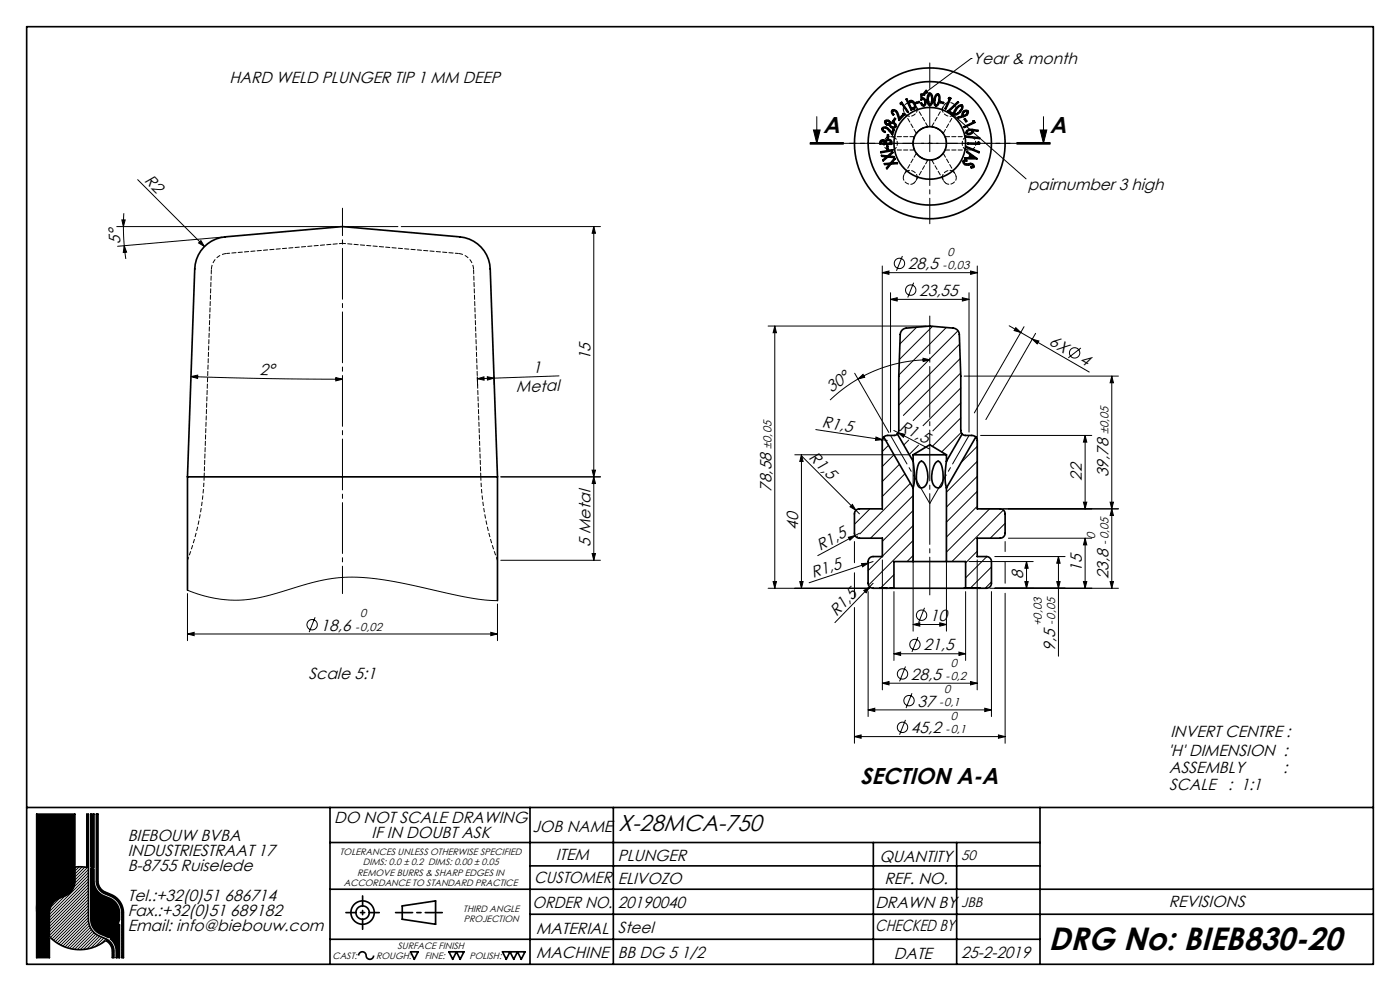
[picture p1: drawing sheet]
<svg xmlns="http://www.w3.org/2000/svg" width="420mm" height="297mm" viewBox="0 0 420 297" stroke-linecap="round" stroke-linejoin="round" font-family="sans-serif">
<g fill="none" stroke="#000" stroke-width=".3">
<path d="M291.3 17.5l-14.8 11.1M291.3 17.5h.1M244 39h2l-1 4zM245 35v8M277.8 27l.6 .8-1.9 .8zM284.5 33.1l23.3 20.5M284.5 33.1l1.9 1-.7 .7zM312 39h2l-1 4zM313 35v8M41.3 53.8l20 20.1M243 43h10M243 43.2h10"/>
<path d="M243 42.7h10M276.4 43h5M278.9 40.5v5M305 42.7h10zM305 43h10M305 43.2h10M35 67.9h66.7M36.6 65.9h1l-.6 2zM37 67.9l.3 5.7M37.1 63.9l-.1 4M37.3 73.6l.7 2-1 .1zM37.3 73.6l.4 4"/>
<path d="M60.3 72.1l1 1.8-1.7-1.1zM66.5 71.1l-31.2 2.7M102.7 67.9h16.7M120.4 67.9h59.7M178.1 67.9l.5 2h-1zM178.1 67.9v100M264.7 79.7v71.8M270.7 76.7l-1.8 4.5M293.2 79.7v71.8M230.4 97.7h47.5M232.4 97.7l.5 2h-1zM232.4 97.7v78.6"/>
<path d="M264.7 81.7l2-.5v1zM264.7 81.7h28.5M267.2 89.7l2-.5v1zM267.2 87.7v41.8M267.2 89.7h23.5M274.1 84.7l-1.8 4.5M275 98.1l-5 5M279.8 97.8l-10 9.9M283.9 98.2l-14.3 14.2M287.4 99.1l-17.8 17.8M288.7 89.2l2 .5-2 .5zM290.7 87.7v41.8"/>
<path d="M291.2 81.2l2 .5-2 .5zM302.8 97.6l24 13.9M304.7 98.2l1.5 1.4-2-.5zM307.2 97.9l-14.9 25.8M310.7 99.9l-14.9 25.8M57.3 112.9l2-.5v1zM57.3 112.9l22.7 .6 22.7 .2M100.7 113.2l2 .5-2 .5zM143.2 112.9l.1 2.6M143.2 113.5l2-.6v1zM146.2 112.9l2 .4-2 .6zM148.2 112.8l.1 2.5"/>
<path d="M148.2 113.3l-5 .2M167.7 112.7l-19.5 .6M256.4 111.9l10.3 17.7M257.4 113.6l1.5-1.4 .5 .9zM257.4 113.6l-4.8 3.2-3.6 3.1M276.9 107.4l2 .4-2 .6zM278.9 107.8a43.1 43.1 0 0 0-21.5 5.8M287.9 103.1l-18.3 18.3M288.1 107.5l-17.1 17M288.2 111.8l-14.2 14.2M288.2 116.3l-11.3 11.3M289.2 112.7h46.3"/>
<path d="M309.7 101.6l2 .6-.5 .9zM324.3 104.3l-3.8 2.9M333.5 112.7v63.6M333.5 112.7l.5 2h-1zM238.4 136.3h34.5M240.4 136.3l.5 2h-1zM240.4 136.3v40M240.6 136.8l17.2 17.2M244.7 128.7l20 3.1M262.8 131l1.9 .8-2.1 .2zM264.7 131.8l1.5 .2M266.6 133.4l-1.9 1.9"/>
<path d="M268.1 129l10.7 5.6M268.2 136.3l-3.5 3.5M269.5 129.7l2 .5-.5 .9zM269.8 139.1l-5.1 5.2M272.6 131.9l-1.5 1.5M273.9 137.3v51.9M275.6 133.4l-2.8 2.8M288.2 120.7l-8.3 8.4M288.2 125.2l-8.5 8.6M288.4 129.6l-5.9 5.8M293.2 133.8l-4.9 4.8M293.2 138.2l-9.3 9.3"/>
<path d="M294.2 130.5h33.3M325.5 130.5v22M325.5 130.5l.5 2h-1zM150.2 142.9h29.9M177.6 140.9h1l-.5 2zM178.1 142.9l.5 2h-1zM255 151.9l.7-.7 1.1 1.7zM257.8 159.8l-12.5 6.7M261 152.5l-4.7 4.6M271.5 142l-6.8 6.8M273.1 144.8l-15.2 15.2M273.9 157.5l-9.2 9.2"/>
<path d="M273.9 148.5l-12.7 12.8M273.9 153l-9.2 9.2M283.9 156.1v33.1M293.2 142.7l-9.3 9.3M293.2 147.2l-9.3 9.3M293.2 151.7l-9.3 9.3M294.2 152.5h41.3M296.9 152.5l-13 13M301 152.9l-15.4 15.4M301.5 156.8l-4.4 4.5M325 150.5h1l-.5 2zM333 150.5h1l-.5 2z"/>
<path d="M333.5 152.5l.5 2h-1zM56.2 176.9l4.3 1.5 4.2 .9 4.1 .5h4.3l3.3-.4 3.6-.8 12.1-3.6 5-1.2 5-.7 5.1-.1 5.3 .4 5.8 .9 23.5 5 4 .5 3.4 .2M56.2 177.9v14.1M150.2 167.9h29.9M177.6 165.9h1l-.5 2zM230.4 176.3h30.5M231.9 174.3h1l-.5 2zM239.9 174.3h1l-.5 2zM254.5 161l2-.5-1.5 1.4zM256.3 162.3v6.4M256.3 171.7v7.4M257.3 160.6l-.1 .2"/>
<path d="M258.5 168.9l2-.1-1.7 1.1zM259.1 177l1.8-1.1-1 1.8zM260.4 177.3v37.5M260.5 168.8l-17.8 5.9M261.9 174.8l-11.4 11.8M261.9 168.3l-1.4 .5M264.6 166.8l-4.2 4.2M264.7 167.8v39M268.2 177.3v20.6M268.2 172.2l-4 4M273.9 162l-13.1 13.1M273.9 166.5l-1.8 1.8"/>
<path d="M289.7 177.3v20.6M290.7 168.3h19.3M293.2 165.2l-3.5 3.5M293.2 167.8v39M296.1 166.8l-6.4 6.4M296.9 176.3h38.6M297.4 169.9l-6.2 6.3M297.4 174.4l-1.9 1.9M297.4 177.3v37.5M298.4 166.8h21.1M301.5 162.3v3M301.5 168.3v6.5"/>
<path d="M301.5 177.8v45M302.5 161.3h25M307.5 174.3h1l-.5 2zM308 168.3l.5 2h-1zM308 168.3v8M317 174.3h1l-.5 2zM317.5 166.8v29.9M317.5 166.8l.5 2h-1zM325 174.3h1l-.5 2zM325.5 161.3v15M325.5 161.3l.5 2h-1zM333 174.3h1l-.5 2z"/>
<path d="M56.2 190l2-.5v1zM56.2 190h93M94.5 185l-1.7 4.4M147.2 189.5l2 .5-2 .5zM149.2 181v11M256.3 182.1v40.7M268.2 195.9l2-.5v1zM268.2 195.9h21.5M271.6 199.8l-1.7 4.4M273.9 187.2l2-.5v1zM273.9 187.2h10M275.4 190.9l-1.8 4.5"/>
<path d="M277.4 182.2l-1.8 4.4M281.9 186.7l2 .5-2 .5zM287.7 195.4l2 .5-2 .5zM260.4 212.8l2-.5v1zM260.4 212.8h37M264.7 204.8l2-.5v1zM264.7 204.8h28.5M271.6 215.8l-1.7 4.4M273.6 207.8l-1.8 4.4M291.2 204.3l2 .5-2 .5zM295.4 212.3l2 .5-2 .5zM256.3 220.8l2-.5v1z"/>
<path d="M256.3 220.8h45.2M299.5 220.3l2 .5-2 .5zM22.5 259.9v4.2a4.8 4.8 0 0 1-3 4.4l-1.7 .7a4.8 4.8 0 0 0-3 4.4v7.1M22.8 259.8l-.3 .4M23.8 259.8l-1.3 1.3M24.6 259.8l-2.1 2.2M25.5 259.9l-3 3M26.1 244h.1M26.5 247.1l-.4 .5M26.5 248l-.4 .5M26.5 248.9l-.4 .5M26.5 249.8l-.4 .5"/>
<path d="M26.5 250.7l-.4 .5M26.5 251.6l-.4 .5M26.5 252.5l-.4 .5M26.5 253.4l-.4 .5M26.5 254.3l-.4 .5M26.5 255.2l-.4 .5M26.5 256.1l-.4 .5M26.5 257l-.4 .5M26.5 257.9l-.4 .5M26.5 258.8l-.4 .5M26.5 259.7l-4 4.1M26.5 244.4l-.4 .5"/>
<path d="M26.5 245.3l-.4 .5M26.5 246.2l-.4 .5M29.4 244.3l-.5 .4M29.4 245.2l-.5 .4M29.4 246.1l-.5 .4M29.4 247l-.5 .4M29.4 247.8l-.5 .5M29.4 248.7l-.5 .5M29.4 249.6l-.5 .5M29.4 250.5l-.5 .5M29.4 251.4l-.5 .5M29.4 252.3l-.5 .5"/>
<path d="M29.4 253.2l-.5 .5M29.4 254.1l-.5 .5M29.4 255l-.5 .5M29.4 255.9l-.5 .5M29.4 256.8l-.5 .5M29.4 257.7l-.5 .5M29.4 258.6l-.5 .5M29.4 259.5l-.5 .5M18 269.1l-2.9 2.9M19.6 268.5l-4.8 4.7M26.5 260.6l-4.1 4.1M26.5 261.5l-4.4 4.4"/>
<path d="M26.5 263.3l-11.7 11.7M26.5 264.2l-11.7 11.7M26.5 265.1l-11.7 11.7M26.5 266l-11.7 11.7M26.5 266.9l-11.7 11.7M26.5 267.8l-11.7 11.7M26.5 268.7l-11.7 11.7M26.5 269.6l-11.4 11.4M26.5 270.5l-10.9 10.9M26.5 271.4l-10.4 10.4M26.5 272.3l-9.9 9.9M26.5 273.2l-9.4 9.4"/>
<path d="M26.5 274.1l-8.8 8.8M26.5 275l-8.3 8.2M26.5 262.4l-11.7 11.7M26.5 275.9l-7.7 7.6M26.6 276.6l-7.1 7.2M26.8 277.3l-6.6 6.7M27.1 278l-6.2 6.2M27.4 278.6l-5.8 5.8M27.8 279.1l-5.4 5.4M28.2 279.5l-5 5.1M28.7 279.9l-4.6 4.7M29.4 260.4l-.5 .5"/>
<path d="M29.4 261.3l-.5 .5M29.4 262.2l-.5 .5M29.4 263.1l-.5 .5M29.4 264l-.5 .5M29.5 264.8l-.4 .4M29.7 265.5l-.4 .4M30 266.1l-.3 .3M30.4 266.6l-.3 .3M30.9 267l-.3 .3M31.5 267.3l-.4 .4M32.1 267.6l-.4 .4M32.7 267.9l-.3 .3"/>
<path d="M33.4 268.1l-.4 .4M34 268.4l-.4 .4M34.5 268.8l-.3 .3M35 269.2l-.3 .3M35.5 269.6l-.4 .3M35.9 270.1l-.4 .3M36.2 270.6l-.3 .4M36.5 271.2l-.3 .4M36.8 271.9l-.4 .4M37 272.6l-.5 .4M37 273.4l-.4 .5M37 274.3l-.4 .5"/>
<path d="M37 275.2l-.4 .5M37 276.1l-.4 .5M37 277l-.4 .5M37 277.9l-.4 .5M37 278.8l-.4 .5M37 279.7l-.4 .5M29.3 280.3l-4.3 4.3M29.9 280.6l-3.9 3.8M30.5 280.9l-3.3 3.3M31.1 281.1l-2.5 2.6M31.8 281.4l-1.4 1.4M32.4 281.7l-.4 .4"/>
<path d="M32.9 282.1l-.4 .3M33.3 282.6l-.3 .3M33.7 283.1l-.4 .4M33.9 283.7l-.3 .4M34.1 284.4l-.4 .5M34.2 285.3l-.5 .5M34.2 286.2l-.5 .5M37 280.6l-.4 .5M37 281.5l-.4 .5M37 282.4l-.4 .5M37 283.3l-.4 .5M37 284.2l-.4 .5"/>
<path d="M37 285.1l-.4 .5M37 286l-.4 .5M37 286.9l-.1 .1"/>
<circle cx="269.8" cy="78.9" r="1.56"/>
<circle cx="273.2" cy="86.9" r="1.56"/>
<circle cx="322.4" cy="105.8" r="1.56"/>
<circle cx="93.6" cy="187.2" r="1.56"/>
<circle cx="274.5" cy="193.2" r="1.56"/>
<circle cx="276.5" cy="184.4" r="1.56"/>
<circle cx="270.8" cy="218" r="1.56"/>
<circle cx="270.8" cy="202" r="1.56"/>
<circle cx="272.7" cy="210" r="1.56"/>
</g>
<g fill="none" stroke="#000" stroke-width=".5">
<path d="M8 8h404v281h-404zM264.8 38.3l.7-.2 .7 .2 1.4 1.5 .3-1 .3 .1-.4 1.5a3.5 3.5 0 0 0-2.3-2.1l-.5 .2-.1 .3 .7 .6-.1 .3-.9-.8zM265.7 36.1a1.03 1.03 0 0 1 1.4 .7 1 1 0 0 1 1.4 .1 1 1 0 0 1-.2 1.4 1.25 1.25 0 0 1-1.5-.9 .86 .86 0 0 1-1.1-.2 .86 .86 0 0 1 0-1.1zM265.9 36.4l.6-.1 .3 .7a.58 .58 0 0 1-.8 .1 .58 .58 0 0 1-.1-.7zM267.3 37l.2-.1a.81 .81 0 0 1 1 .9l-.2 .2a.81 .81 0 0 1-.9-.1 .81 .81 0 0 1-.3-.8zM267.6 33.1a1.34 1.34 0 0 1 1.9 1.3l.3 1.1 .8-.9 .2 .3-1 1.2a3.5 3.5 0 0 0-1.3-2.8l-.5-.1-.2 .2 .3 .9-.1 .2-.5-.7zM268.4 35.5l.3 .1-.5 .8-.3-.2zM270.1 30.9l.4-.2 2 2.8-.2 .2-1.8-2.6-.3 .2zM271.8 29.7l.2-.1 .6 1.3 .3-.6a1.39 1.39 0 0 1 1.6 .7 1.39 1.39 0 0 1-.3 1.6l-.9-.2 .2 .5-.2 .1zM273 30.6l.2-.1a1.18 1.18 0 0 1 1 1.8l-.1 .1a1.17 1.17 0 0 1-1.1-1.8zM274.9 30.7l.8-.3 .1 .3-.9 .3zM276.3 28.3l1-.2 .1 .3-.9 .2 .1 .9 .1-.1a1.22 1.22 0 0 1 1.1 1 1.22 1.22 0 0 1-.7 1.4l-.6-.3-.3-.6h.3l.4 .5h.3a1.03 1.03 0 0 0-.2-1.7l-.7 .3z"/>
<path d="M278.5 28.2a.56 .56 0 0 1 .9 0l.4 1v1.1a1.09 1.09 0 0 1-.8 1.3 1.95 1.95 0 0 1-.8-2.4zM278.8 28.4l.2-.1a2.2 2.2 0 0 1 0 3 2.33 2.33 0 0 1-.2-2.9zM280.9 28.3a.56 .56 0 0 1 .9 .2l.2 1-.2 1.1a1.1 1.1 0 0 1-1 1.2 1.96 1.96 0 0 1-.4-2.5zM280.9 28.6a.39 .39 0 0 1 .4-.1 .39 .39 0 0 1 .3 .3v1.6a.95 .95 0 0 1-.8 1.1 2.44 2.44 0 0 1 .1-2.9zM282.2 30.5l.9 .2-.1 .3-.9-.3zM284.3 33.4l3-2.9 .2 .2-3 2.8zM284.5 29.5l.3-.2 .4 .1-1.4 3.2-.2-.1 1.3-2.8zM287.3 32a1.07 1.07 0 0 1 1.4-.4 1.95 1.95 0 0 1-1 2.3 1.09 1.09 0 0 1-1.4 .4 1.95 1.95 0 0 1 1-2.3zM287.3 32.2a.89 .89 0 0 1 1.2-.4 2.21 2.21 0 0 1-2 2.3 1.7 1.7 0 0 1 .8-1.9zM289.1 33.4a.77 .77 0 0 1 .7-.4 .77 .77 0 0 1 .7 .6 1.53 1.53 0 0 1-1.4 1.3l-1.7 .5v-.3l1.5-.4-.3-.4zM289.2 33.6l.6-.3 .3 .2a.71 .71 0 0 1-.3 .9 .71 .71 0 0 1-.9-.2zM289.2 38l2.8-1.4-.1-.3h.4l.2 .4-3.2 1.5z"/>
<path d="M289.3 35.7l.2-.1 .5 .7-.2 .2zM290.1 39.1a3.9 3.9 0 0 1 3.3 0l-.1 .2-1.5-.1a1.03 1.03 0 0 1-.8 1.1 1.03 1.03 0 0 1-1.2-.8zM290.3 39.3a.86 .86 0 0 1 1.2-.1v.4a.91 .91 0 0 1-1.3 .3zM264.2 45.5l3.4-.6 .1 .3-3.4 .6zM264.3 42.1l.6-.2 .7 .4a1.04 1.04 0 0 1 1.1-.5 1.04 1.04 0 0 1 .8 .8v.6l-3.5-.1 .1-.8zM264.4 46.6l1.9 .2 1.5-1.3v.3l-1.2 1 1.6 .2 .1 .2-1.9-.2-1.4 1.2-.1-.3 1.1-.9-1.5-.2zM264.5 42.3h.8l.2 .6h-1.1zM265.3 49.1l1.8-.2 1.3-1.5 .1 .3-1 1.2 1.6-.1 .1 .2-1.9 .2-1.2 1.4-.1-.3 .9-1.1-1.5 .1zM266 42.3a.71 .71 0 0 1 .9-.2 .71 .71 0 0 1 .3 .9h-1.4zM266 43.8h.3l.1 .9h-.3zM266.3 40.4h.2l-.1 .9h-.3zM289 48.3l.9-.3 .1 .3-.7 .1a.99 .99 0 0 0 .6 .8 .99 .99 0 0 0 1-.2 .83 .83 0 0 1 1 .2 .83 .83 0 0 1 .1 1l-.6 .1-.1-.3h.5a.62 .62 0 0 0-.3-.8 .62 .62 0 0 0-.8 .2l-.3 .1a1.06 1.06 0 0 1-1.4-1.2z"/>
<path d="M289.7 40.8l4.1 .5 .1 .2-4.2-.4zM289.9 43.9l3.8 1.6v.2l-3.9-1.5zM290.1 45.4l3 2.2h-3.7l.1-.3h1.2l.3-1-.9-.7zM290.4 42.9l3.1 .1v-.4l.3 .1v.5l-3.4-.1zM291.3 46.6l1.1 .7h-1.3zM265.1 131l-.4 1v20.5h-6.9a1.5 1.5 0 0 0-1.5 1.5v5.8a1.5 1.5 0 0 0 1.5 1.5h6.9v5.5h-2.8a1.5 1.5 0 0 0-1.5 1.5v6.5a1.5 1.5 0 0 0 1.5 1.5h6.3M265.1 131l8.8 15.2M269.2 130a3.3 3.3 0 0 1-2.9 .5l-1.2 .5M269.2 130l.4-.9a395 395 0 0 1 .5-29.2l.5-.9 .9-.6a38.9 38.9 0 0 1 15.2 .1l.8 .7 .3 .7a395 395 0 0 1 .4 29.2l.5 .9M269.2 130l4.7 8.2M273.9 138.2l.1 .3a18.4 18.4 0 0 1-.1 7.7M273.9 136.3h10"/>
<path d="M273.9 136.3v1.9M273.9 136.3l5-3 5 3M276 138.4l.4-.2a2 2 0 0 1 1.5 1.9 5.3 5.3 0 0 1-.5 5.8 1.34 1.34 0 0 1-1.5 .2 1.34 1.34 0 0 1-.8-1.2 9.2 9.2 0 0 1 .9-6.5zM280.9 138.4l.5-.2a1.71 1.71 0 0 1 1.2 1.9 7.1 7.1 0 0 1-.3 5.8 1.53 1.53 0 0 1-2.5-1 7.2 7.2 0 0 1 1.1-6.5zM283.9 138.2v.6a15.8 15.8 0 0 0 0 7.4M283.9 136.3v1.9M288.7 130a3.3 3.3 0 0 0 2.8 .5l1.3 .5M288.7 130l-4.8 8.2M292.8 131l.4 1v20.5h6.8a1.5 1.5 0 0 1 1.5 1.5v5.8a1.5 1.5 0 0 1-1.5 1.5h-6.8v5.5h2.7a1.5 1.5 0 0 1 1.5 1.5v6.5a1.5 1.5 0 0 1-1.5 1.5h-6.2M292.8 131l-8.9 15.2M56.2 142.9l2.2-62.3a10 10 0 0 1 9.1-9.6l35.2-3.1 35.2 3.1a10 10 0 0 1 9.2 9.6l2.1 62.3M56.2 142.9h93"/>
<path d="M56.2 142.9v34M149.2 142.9v37.1M273.9 146.2v22.1M283.9 146.2v22.1M264 176.3h1.8M265.8 176.3h.1M267.2 176.3h.3M267.5 176.2v.1M268.2 176.3h21.5M273.9 168.3h10M273.9 168.3h-5.7v8M283.9 168.3h5.8v8"/>
<path d="M289.2 176.3h.1M290.4 176.3h3.4M291.9 176.3h.1M8 242h404M11 244h11.5v15.4a12.9 12.9 0 0 0-10.8 8.6 12.9 12.9 0 0 0 3.1 13.4v5.6h-3.8zM22.5 259.9a12.4 12.4 0 0 0-10.3 8 12.4 12.4 0 0 0 2.6 12.8M26 244h.5v31.5a5.5 5.5 0 0 0 3.4 5.1l1.8 .7a4.1 4.1 0 0 1 2.5 3.8v1.9h-.5v-2.2l-.3-1.1-.8-1.2-.9-.6a12.4 12.4 0 0 1-16.9-1.2v-7.1a4.8 4.8 0 0 1 3-4.4l1.7-.7a4.8 4.8 0 0 0 3-4.4v-4.3l3.5 .2zM27.2 244h1v16l-1-.3zM28.9 244h.5v20.6l.4 1.1 .8 1.1 2.8 1.3a6 6 0 0 1 3.6 5.5v13.4h-.4v-13.4a5.5 5.5 0 0 0-3.4-5l-1.8-.8a4.1 4.1 0 0 1-2.5-3.7zM99 242v47M99 252.5h213M159 242v47"/>
<path d="M159 259.5h153M184 242v47M262 252.5v36.5M287 252.5v36.5M312 242v47M27.2 260.2l1 .3v3.6a4.8 4.8 0 0 0 2.9 4.4l1.8 .7a4.8 4.8 0 0 1 2.9 4.4 6.4 6.4 0 0 1-.7 4l-1.1 1.8-1.4 1.6-2.4-1.1a4.8 4.8 0 0 1-3-4.4zM35.8 277.1v9.9h-.9v-2.2l-.3-1.2-.5-1.2-1.1-1.1 1.6-2zM99 266.5h313M120.7 271.5l10-1.5v7l-10-1.5zM159 274h253M99 281.5h213M107.6 286.4a1.2 1.2 0 0 1 1.4-1.1 1.2 1.2 0 0 1 .9 1.5 1.12 1.12 0 0 0 1.3 .7 1.12 1.12 0 0 0 .9-1.1"/>
<path d="M123.2 285.2h2.2l-1.1 2.3zM134.7 285.2h4.5l-1.1 2.3-1.2-2.3-1.1 2.3zM150.7 285.2h6.8l-1.1 2.3-1.2-2.3-1.1 2.3-1.1-2.3-1.1 2.3z"/>
<circle cx="271.2" cy="34.3" r=".25"/>
<circle cx="278.9" cy="43" r="18.5"/>
<circle cx="278.9" cy="43" r="22.6"/>
<circle cx="278.9" cy="43" r="10.7"/>
<circle cx="278.9" cy="43" r="5"/>
<circle cx="108.8" cy="273.5" r="2"/>
<circle cx="108.8" cy="273.5" r="3.5"/>
</g>
<path d="M118.7 273.5h14" fill="none" stroke="#000" stroke-width=".5" stroke-dasharray="6.3 1.3 1.3 1.3" stroke-dashoffset="1.3"/>
<path d="M103.8 273.5h10M108.8 278.5v-10" fill="none" stroke="#000" stroke-width=".5" stroke-dasharray="6.3 1.3 1.3 1.3" stroke-dashoffset="3.3"/>
<g fill="#000">
<path d="M60.3 72.1l1 1.8-1.7-1.1zM262.8 131l1.9 .8-2.1 .2zM269.5 129.7l2 .5-.5 .9zM255 151.9l.7-.7 1.1 1.7zM254.5 161l2-.5-1.5 1.4zM258.5 168.9l2-.1-1.7 1.1zM259.1 177l1.8-1.1-1 1.8z"/>
<path d="M284.5 33.1l1.9 1-.7 .7zM277.8 27l.6 .8-1.9 .8z"/>
<path d="M244 39h2l-1 4zM312 39h2l-1 4z"/>
<path d="M36.6 65.9h1l-.6 2zM37.3 73.6l.7 2-1 .1z"/>
<path d="M178.1 67.9l.5 2h-1zM177.6 140.9h1l-.5 2z"/>
<path d="M264.7 81.7l2-.5v1zM291.2 81.2l2 .5-2 .5z"/>
<path d="M267.2 89.7l2-.5v1zM288.7 89.2l2 .5-2 .5z"/>
<path d="M57.3 112.9l2-.5v1zM100.7 113.2l2 .5-2 .5z"/>
<path d="M143.2 113.5l2-.6v1zM146.2 112.9l2 .4-2 .6z"/>
<path d="M276.9 107.4l2 .4-2 .6zM257.4 113.6l1.5-1.4 .5 .9z"/>
<path d="M309.7 101.6l2 .6-.5 .9zM304.7 98.2l1.5 1.4-2-.5z"/>
<path d="M325.5 130.5l.5 2h-1zM325 150.5h1l-.5 2zM333.5 152.5l.5 2h-1zM333 174.3h1l-.5 2zM317.5 166.8l.5 2h-1zM317 174.3h1l-.5 2zM325.5 161.3l.5 2h-1zM325 174.3h1l-.5 2z"/>
<path d="M178.1 142.9l.5 2h-1zM177.6 165.9h1l-.5 2z"/>
<path d="M333 150.5h1l-.5 2zM333.5 112.7l.5 2h-1z"/>
<path d="M239.9 174.3h1l-.5 2zM240.4 136.3l.5 2h-1zM231.9 174.3h1l-.5 2zM232.4 97.7l.5 2h-1z"/>
<path d="M308 168.3l.5 2h-1zM307.5 174.3h1l-.5 2z"/>
<path d="M56.2 190l2-.5v1zM147.2 189.5l2 .5-2 .5z"/>
<path d="M260.4 212.8l2-.5v1zM295.4 212.3l2 .5-2 .5zM273.9 187.2l2-.5v1zM281.9 186.7l2 .5-2 .5z"/>
<path d="M264.7 204.8l2-.5v1zM291.2 204.3l2 .5-2 .5zM268.2 195.9l2-.5v1zM287.7 195.4l2 .5-2 .5z"/>
<path d="M256.3 220.8l2-.5v1zM299.5 220.3l2 .5-2 .5z"/>
</g>
<path d="M11 244v28.2a12.9 12.9 0 0 1 11.5-12.8v-15.4zM11 272.2v14.8h3.8v-5.6a12.9 12.9 0 0 1-3.8-9.2zM27.2 244v15.7l1 .3v-16zM27.2 260.2l.2 16.4 .6 1.5 1 1.1 3.5 1.8a10.7 10.7 0 0 0 3.3-5.4l-.1-2.9-.8-1.9-1.4-1.3-3.3-1.6-1.4-1.5-.6-1.9v-4zM35.8 277.1l-.9 1.8-1.3 1.8a.59 .59 0 0 0-.5 .7 .59 .59 0 0 0 .6 .5l1 2 .2 3.1h.9zM15.2 263.3a12.4 12.4 0 0 0-.4 17.4v-7.2l.3-1.5 .6-1.1 .8-.9 3.7-1.9 1.6-1.6 .6-2 .1-4.6-3.7 1-1.9 1z" fill-rule="evenodd" fill="#000"/>
<path d="M61.2 143.1a77.7 77.7 0 0 1-5 24.8M144.2 143.1a77.7 77.7 0 0 0 5 24.8" fill="none" stroke="#000" stroke-width=".3" stroke-dasharray="1.3 .6" stroke-dashoffset=".3" stroke-linecap="butt"/>
<path d="M68 76a5 5 0 0 0-4.6 4.8M142.1 80.8a5 5 0 0 0-4.6-4.8" fill="none" stroke="#000" stroke-width=".3" stroke-dasharray="1.3 .6" stroke-dashoffset="-.1" stroke-linecap="butt"/>
<path d="M243 43h72" fill="none" stroke="#000" stroke-width=".3" stroke-dasharray="6.3 1.3 1.3 1.3" stroke-dashoffset="2.7"/>
<path d="M278.9 94.7v83.6" fill="none" stroke="#000" stroke-width=".3" stroke-dasharray="15.2 1.3 1.3 1.3" stroke-dashoffset="3.9"/>
<path d="M278.9 38v-19.1M273.9 43h-19.1M278.9 48v19.1M283.9 43h19.1" fill="none" stroke="#000" stroke-width=".3" stroke-dasharray="15.2 1.3 1.3 1.3" stroke-dashoffset="7.6"/>
<path d="M278.9 150.9l-11.7-20.4M278.9 150.9l11.8-20.4" fill="none" stroke="#000" stroke-width=".3" stroke-dasharray="15.2 1.3 1.3 1.3" stroke-dashoffset="5.4"/>
<path d="M102.7 177.9v-115.5" fill="none" stroke="#000" stroke-width=".3" stroke-dasharray="15.2 1.3 1.3 1.3" stroke-dashoffset="7"/>
<g fill="none" stroke="#000" stroke-width=".3" stroke-dasharray="1.3 .6" stroke-dashoffset="-.1">
<path d="M271.3 33.8l3.6 6.2M278.4 38l-3.6-6.2M283 40l3.6-6.2M283.1 31.8l-3.6 6.2M267.2 45h7.2M274.3 41h-7.1M274.8 54.2l3.6-6.3M274.9 45.9l-3.6 6.3M279.5 47.9l3.6 6.3M283.5 45h7.2M286.6 52.2l-3.6-6.3M290.7 41h-7.2"/>
<path d="M63.4 80.8l-2.2 62.3M144.2 143.1l-2.1-62.3"/>
</g>
<path d="M276.4 38.6l-1.5 1.4a5 5 0 0 1 3.5-2l-2 .6M281.4 38.6l-1.9-.6a5 5 0 0 1 3.5 2l-1.6-1.4M273.9 43l.5 2a5 5 0 0 1-.1-4l-.4 2M276.4 47.3l2 .6a5 5 0 0 1-3.5-2l1.5 1.4M281.4 47.3l1.6-1.4a5 5 0 0 1-3.5 2l1.9-.6M283.9 43l-.4-2a5 5 0 0 1 0 4l.4-2M102.7 72.9l-34.7 3.1M137.5 76l-34.8-3.1" fill="none" stroke="#000" stroke-width=".3" stroke-dasharray="1.3 .6" stroke-dashoffset=".3"/>
<path d="M272.1 34.6a2.1 2.1 0 0 0 3-1.7M282.7 32.9a2.1 2.1 0 0 0 3.1 1.7M268.3 44.7a2.1 2.1 0 0 0 0-3.5M275.1 53.1a2.1 2.1 0 0 0-3-1.8M285.8 51.3a2.1 2.1 0 0 0-3.1 1.8M289.6 41.2a2.1 2.1 0 0 0 0 3.5" fill="none" stroke="#000" stroke-width=".3" stroke-dasharray="1.3 .6" stroke-dashoffset=".4"/>
<path d="M271 33l.3 .7 .8 .9M275.1 32.9l-.2-.8-.7-1M283.6 31.1l-.5 .6-.4 1.2M285.8 34.6l.6-.5 .5-1.1M266.3 44.8l1.2 .1 .8-.2M268.3 41.2l-.8-.2-1.2 .1M272.1 51.3l-.6 .6-.5 1M274.2 54.8l.6-.6 .3-1.1M282.7 53.1l.2 .7 .7 1M286.9 52.9l-.3-.7-.8-.9M289.6 44.7l.8 .2 1.1-.1M291.5 41.1l-1.1-.1-.8 .2" fill="none" stroke="#000" stroke-width=".3" stroke-dasharray="1.3 .6" stroke-dashoffset=".6"/>
<path d="M271 33a2.04 2.04 0 0 1 1-2 2.04 2.04 0 0 1 2.2 .1M283.6 31.1a2.04 2.04 0 0 1 2.2-.1 2.04 2.04 0 0 1 1.1 2M266.3 44.8a2.04 2.04 0 0 1-1.2-1.8 2.04 2.04 0 0 1 1.2-1.9M274.2 54.8a2.04 2.04 0 0 1-2.2 .1 2.04 2.04 0 0 1-1-2M286.9 52.9a2.04 2.04 0 0 1-1.1 2 2.04 2.04 0 0 1-2.2-.1M291.5 41.1a2.04 2.04 0 0 1 1.3 1.9 2.04 2.04 0 0 1-1.3 1.8" fill="none" stroke="#000" stroke-width=".3" stroke-dasharray="1.3 .6" stroke-dashoffset=".2"/>
<text font-size="9.7" x="314.5" y="284.7">DRG No: BIEB830-20</text>
<g font-size="6.9">
<text x="247" y="39.9">A</text>
<text x="315" y="39.9">A</text>
<text x="258" y="234.8">SECTION A-A</text>
<text x="185.6" y="248.9">X-28MCA-750</text>
</g>
<g font-size="4.8">
<text x="291.9" y="19.3">Year &amp; month</text>
<text x="68.8" y="25">HARD WELD PLUNGER TIP 1 MM DEEP</text>
<text x="43.1" y="54.3" transform="rotate(45 43.1 54.3)">R2</text>
<text x="308.3" y="57">pairnumber 3 high</text>
<text x="36.2" y="73" transform="rotate(-92 36.2 73)">5°</text>
<text x="272.3" y="80.7">28,5</text>
<text x="275.7" y="88.7">23,55</text>
<text x="177.1" y="108" transform="rotate(-90 177.1 108)">15</text>
<text x="314.5" y="103.2" transform="rotate(30 314.5 103.2)">6X</text>
<text x="77.8" y="112.4" transform="rotate(1 77.8 112.4)">2°</text>
<text x="159.9" y="111.9" transform="rotate(-2 159.9 111.9)">1</text>
<text x="323.7" y="108.5" transform="rotate(30 323.7 108.5)">4</text>
<text x="154.8" y="117.6" transform="rotate(-2 154.8 117.6)">Metal</text>
<text x="249.5" y="117.9" transform="rotate(-37 249.5 117.9)">30°</text>
<text x="246.5" y="128" transform="rotate(9 246.5 128)">R1,5</text>
<text x="269.6" y="128.9" transform="rotate(27 269.6 128.9)">R1,5</text>
<text x="242.5" y="137.2" transform="rotate(45 242.5 137.2)">R1,5</text>
<text x="332.5" y="143" transform="rotate(-90 332.5 143)">39,78</text>
<text x="231.4" y="147.4" transform="rotate(-90 231.4 147.4)">78,58</text>
<text x="324.5" y="144.1" transform="rotate(-90 324.5 144.1)">22</text>
<text x="239.4" y="158.9" transform="rotate(-90 239.4 158.9)">40</text>
<text x="177.1" y="163.8" transform="rotate(-90 177.1 163.8)">5 Metal</text>
<text x="246" y="165.1" transform="rotate(-28 246 165.1)">R1,5</text>
<text x="243.9" y="173.2" transform="rotate(-18 243.9 173.2)">R1,5</text>
<text x="306.9" y="173.6" transform="rotate(-90 306.9 173.6)">8</text>
<text x="324.5" y="171.4" transform="rotate(-90 324.5 171.4)">15</text>
<text x="332.5" y="173.6" transform="rotate(-90 332.5 173.6)">23,8</text>
<text x="250.9" y="184.8" transform="rotate(-46 250.9 184.8)">R1,5</text>
<text x="96.2" y="189">18,6</text>
<text x="279" y="186.1">10</text>
<text x="277" y="194.9">21,5</text>
<text x="316.5" y="195.1" transform="rotate(-90 316.5 195.1)">9,5</text>
<text x="92.6" y="203.5">Scale 5:1</text>
<text x="273.3" y="203.7">28,5</text>
<text x="275.2" y="211.7">37</text>
<text x="273.3" y="219.7">45,2</text>
<text x="351.1" y="220.9">INVERT CENTRE :</text>
<text x="350.4" y="226.5">'H' DIMENSION :</text>
<text x="350.8" y="231.6">ASSEMBLY</text>
<text x="384.9" y="231.6">:</text>
<text x="350.8" y="236.8">SCALE</text>
<text x="368.4" y="236.8">: 1:1</text>
<text x="38.3" y="251.9">BIEBOUW BVBA</text>
<text x="100.3" y="246.6">DO NOT SCALE DRAWING</text>
<text x="111.5" y="251.1">IF IN DOUBT ASK</text>
<text x="159.7" y="249.4">JOB NAME</text>
<text x="38.3" y="256.5">INDUSTRIESTRAAT 17</text>
<text x="166.8" y="257.8">ITEM</text>
<text x="38.3" y="261">B-8755 Ruiselede</text>
<text x="185.3" y="258.1">PLUNGER</text>
<text x="263.8" y="258.2">QUANTITY</text>
<text x="160.2" y="264.5">CUSTOMER</text>
<text x="185.3" y="264.9">ELIVOZO</text>
<text x="265.3" y="265">REF. NO.</text>
<text x="38.3" y="270">Tel.:+32(0)51 686714</text>
<text x="38.3" y="274.6">Fax.:+32(0)51 689182</text>
<text x="159.8" y="272.1">ORDER NO.</text>
<text x="185.3" y="272.1">20190040</text>
<text x="262.6" y="272.1">DRAWN BY</text>
<text x="350.6" y="271.7">REVISIONS</text>
<text x="38.3" y="279.1">Email: info@biebouw.com</text>
<text x="160.9" y="279.8">MATERIAL</text>
<text x="185.3" y="279.7">Steel</text>
<text x="262.6" y="279.1">CHECKED BY</text>
<text x="160.8" y="287.2">MACHINE</text>
<text x="185.3" y="287.1">BB DG 5 1/2</text>
<text x="268.2" y="287.3">DATE</text>
<text x="288.3" y="287.2">25-2-2019</text>
</g>
<g font-size="4.1">
<text x="288.4" y="257.8">50</text>
<text x="288.3" y="271.7">JBB</text>
</g>
<g font-size="3.5">
<text x="284.3" y="76.7">0</text>
<text x="282.8" y="80.7">-0,03</text>
<text x="332.5" y="130.1" transform="rotate(-90 332.5 130.1)">±0,05</text>
<text x="231.4" y="134.5" transform="rotate(-90 231.4 134.5)">±0,05</text>
<text x="328.6" y="161.7" transform="rotate(-90 328.6 161.7)">0</text>
<text x="332.5" y="163.2" transform="rotate(-90 332.5 163.2)">-0,05</text>
<text x="108.1" y="185">0</text>
<text x="106.6" y="189">-0,02</text>
<text x="312.6" y="187.7" transform="rotate(-90 312.6 187.7)">+0,03</text>
<text x="316.5" y="187.2" transform="rotate(-90 316.5 187.2)">-0,05</text>
<text x="283.7" y="203.7">-0,2</text>
<text x="285.2" y="199.8">0</text>
<text x="283.3" y="207.8">0</text>
<text x="281.7" y="211.7">-0,1</text>
<text x="285.2" y="215.8">0</text>
<text x="283.7" y="219.7">-0,1</text>
</g>
<g font-size="2.8">
<text x="102" y="256.1">TOLERANCES UNLESS OTHERWISE SPECIFIED</text>
<text x="107.2" y="262.5">REMOVE BURRS &amp; SHARP EDGES IN</text>
<text x="108.8" y="259.1">DIMS: 0.0 ± 0.2 DIMS: 0.00 ± 0.05</text>
<text x="103.2" y="265.5">ACCORDANCE TO STANDARD PRACTICE</text>
<text x="139" y="273.5">THIRD ANGLE</text>
<text x="139.2" y="276.5">PROJECTION</text>
<text x="99.7" y="287.3">CAST:</text>
<text x="112.8" y="287.3">ROUGH:</text>
<text x="119.3" y="284.4">SURFACE FINISH</text>
<text x="127.5" y="287.3">FINE:</text>
<text x="140.8" y="287.3">POLISH:</text>
</g>
</svg>
